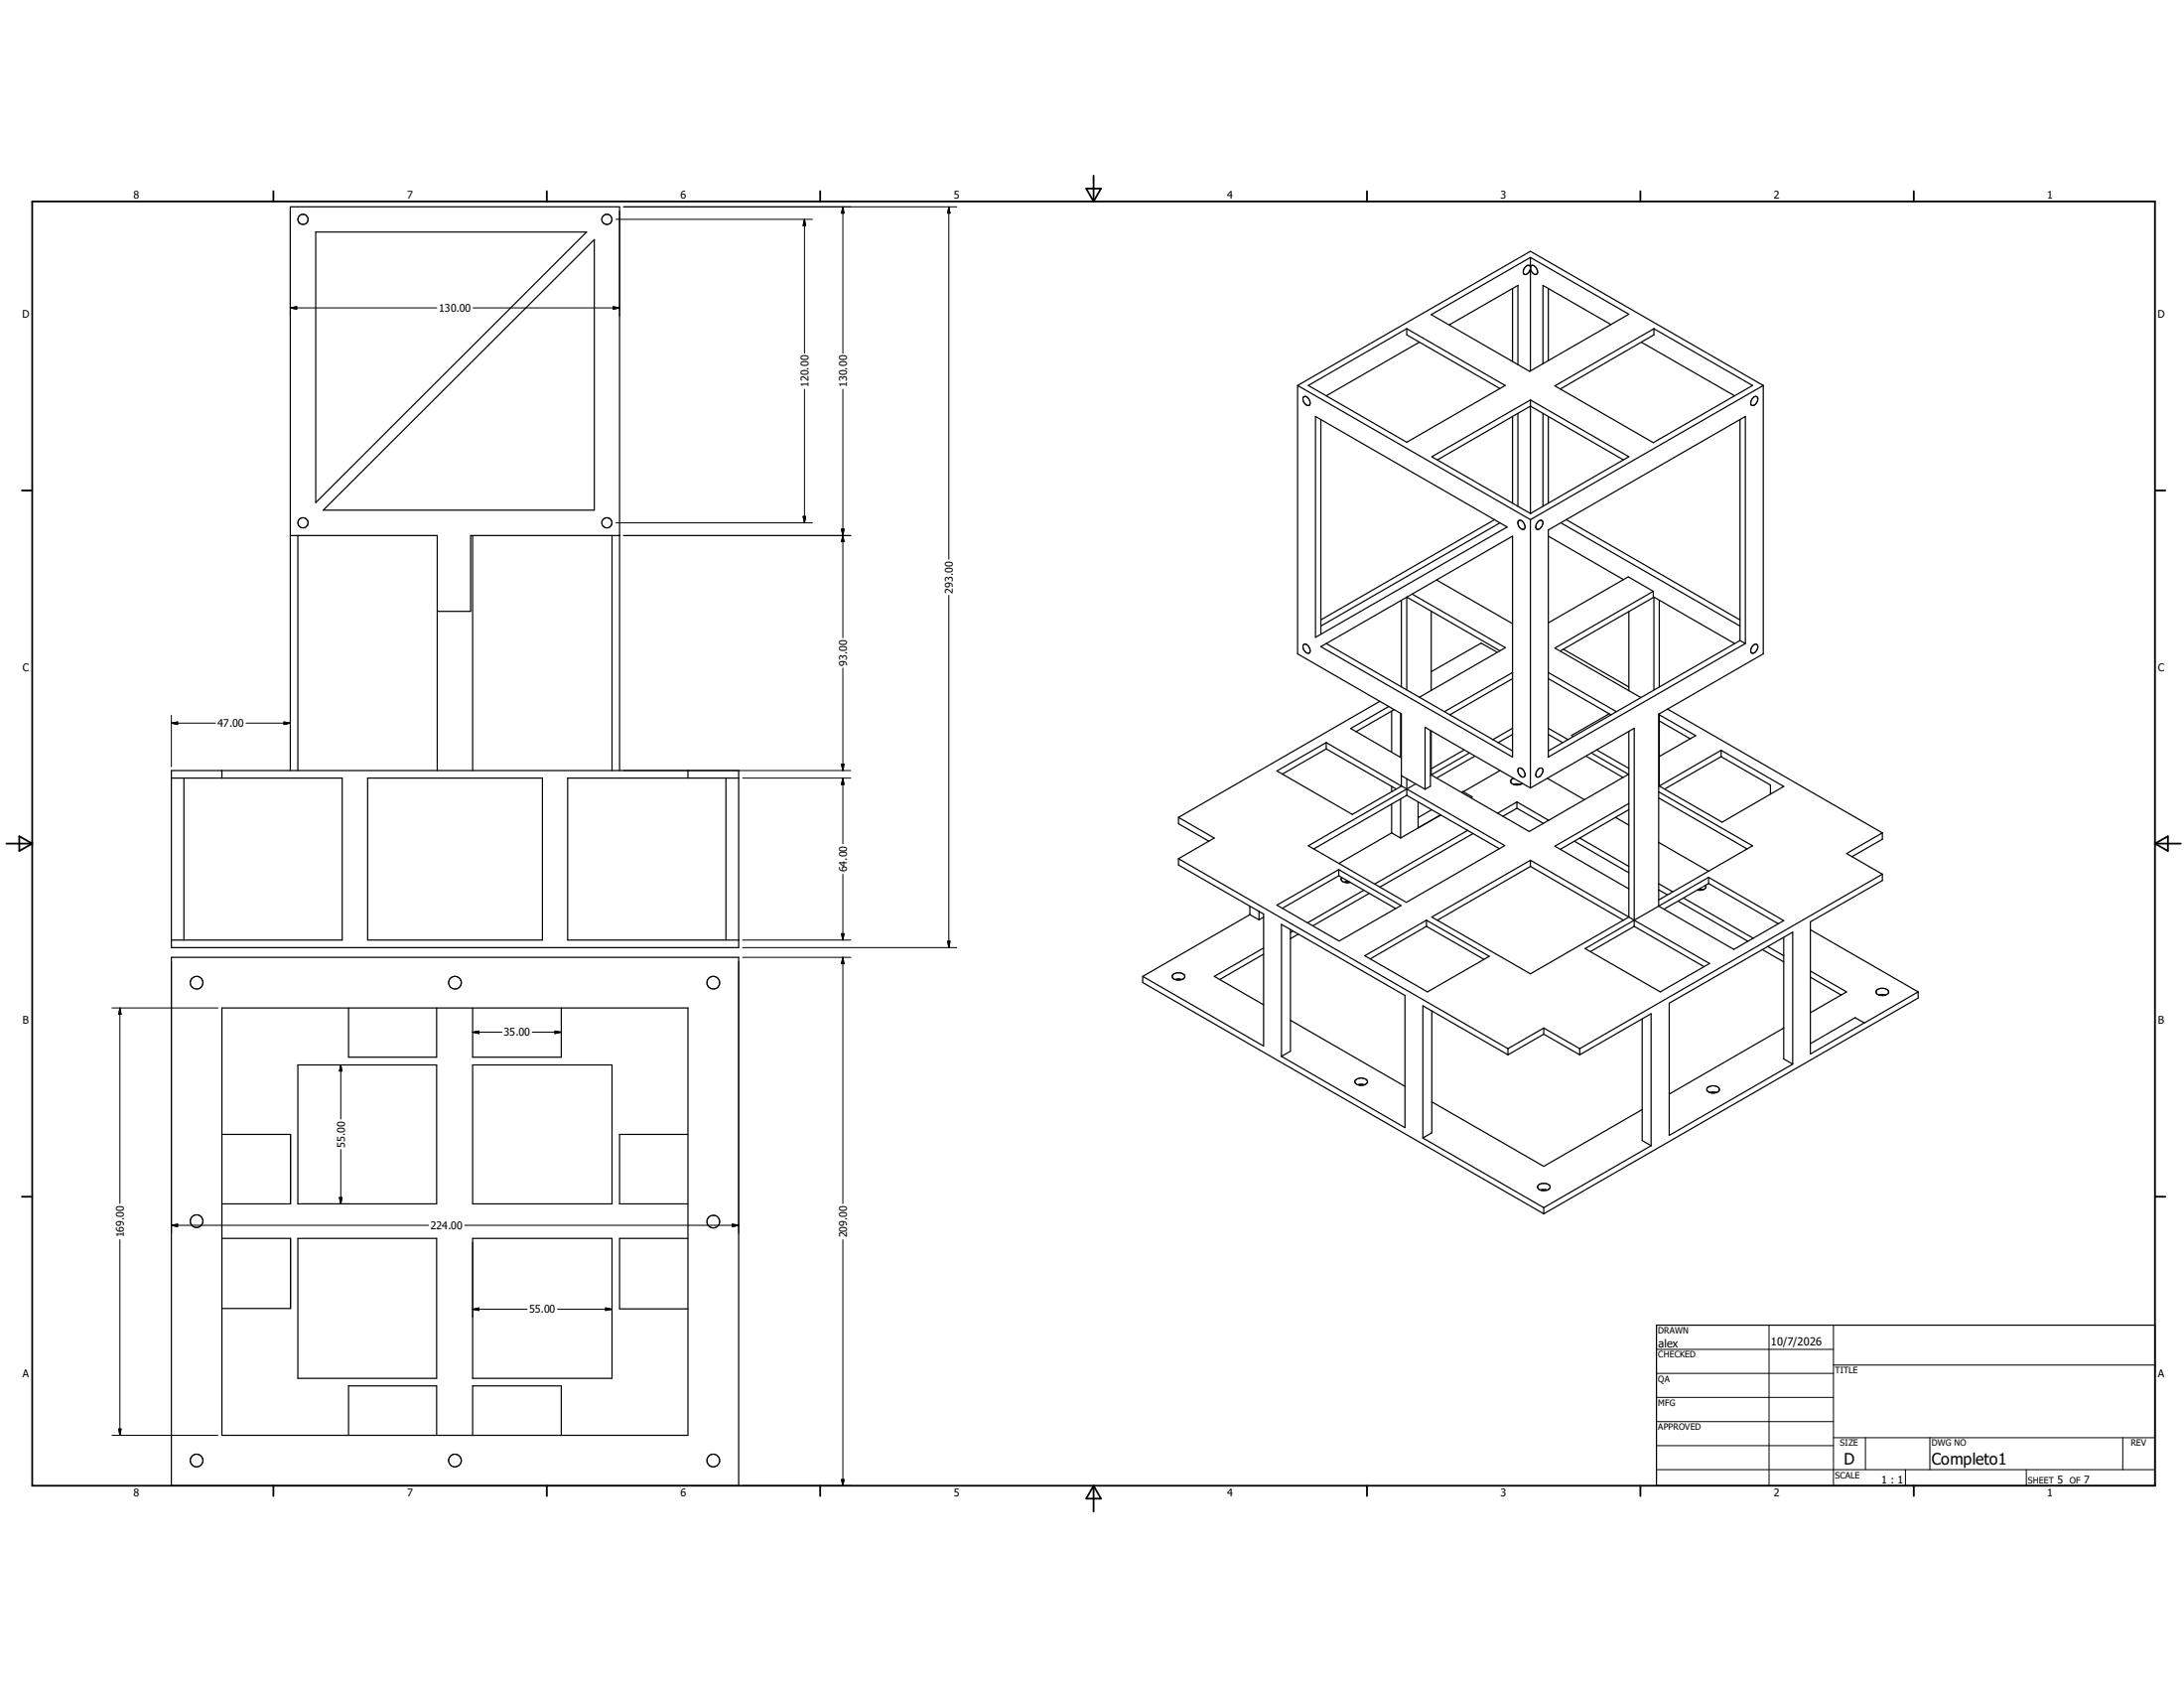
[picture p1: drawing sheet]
<svg xmlns="http://www.w3.org/2000/svg" width="279mm" height="216mm" viewBox="0 0 279 216" stroke-linecap="round" stroke-linejoin="round" font-family="sans-serif">
<g fill="none" stroke="#000" stroke-width=".15">
<path d="M40.4 29.7h34.6l-34.6 34.6zM193.5 36.9v9.3M195.1 34.2a.36 .36 0 0 1 .3-.3 .36 .36 0 0 1 .4 .3v-.1a.4 .4 0 0 1 .4-.1 .4 .4 0 0 1 .3 .3 .55 .55 0 0 1 0 .8 .76 .76 0 0 1-.7-.7v.1a.69 .69 0 0 1-.8 .6 .68 .68 0 0 1 .1-.9zM195.8 32.9v14.6M198.1 36.9v9.2M166 49.3v34.3l13.3 7.7v9.2l-6.3 3.7-9.6-5.6 6.3-3.6M166 49.3l29.8-17.2 29.8 17.2M166 49.3l29.8 17.2M166.7 50.8a.63 .63 0 0 1 .9 .7v.1a.36 .36 0 0 1-.3 .3 .36 .36 0 0 1-.4-.3 .82 .82 0 0 1-.2-.8zM167.4 49.3l12.6-7.3 12.6 7.3-12.6 7.3zM168.3 53.3l24.5 14.1-24.5 14.1zM169 53.7v27.4"/>
<path d="M180 42v.8l11.9 6.9M181.6 43.8l-11.9 6.8M183.1 40.2l12.7-7.3 12.6 7.3-12.7 7.3zM183.9 58.8l11.9-6.9 11.9 6.9M185.4 41.6l8.8-5.1v10.1M193.5 53.3v11.1M194.2 52.9v11.9M195.8 51.2v14.5M195.8 51.2l12.6 7.2-12.6 7.3M195.8 51.2l-12.6 7.2 12.6 7.3M197.4 52.9v11.9M198.1 53.3v11.1"/>
<path d="M198.9 49.4l12.7-7.4 12.6 7.3-12.7 7.3zM206.1 41.5l-8.7-5v10M210 43.8l11.9 6.8M211.6 42v.8l-12 7M222.6 53.7v28.2M224.4 50.8a.35 .35 0 0 1 .4 0 .35 .35 0 0 1 0 .5v.1a.51 .51 0 0 1-.8 .4 .89 .89 0 0 1 .4-1zM225.6 49.3v34.3l-13.4 7.7v24.6l9.6 5.5 6.4-3.6-9.6-5.6M225.6 49.3l-29.8 17.2M37.1 68.5h18.8v30.1M38.1 68.5v30.1M41.4 65.2l34.6-34.6v34.6zM60.5 68.5v30.1"/>
<path d="M78.3 68.5v30.1M79.3 68.5h-19.1v9.7h-4.3M179.3 76.8v11.1M180.7 76l11.9 6.8-11 6.4M183.1 78.2v10.1M183.8 74.2l9.7 5.6M191.2 66.5l-22.2 12.8M191.9 66.9l-22.9 13.2M194.2 66.6a.52 .52 0 0 1 .8 .5 .34 .34 0 0 1 .1 .4 .34 .34 0 0 1-.4 .2l-.1-.1a.84 .84 0 0 1-.4-1zM195.8 66.5v34.3M196.7 66.8l.2-.2a.31 .31 0 0 1 .5 .2 .76 .76 0 0 1-.8 .9 .68 .68 0 0 1 .1-.9zM198.1 68.6l9.6 5.5"/>
<path d="M198.1 67.8l25.2-14.5v29l-25.2 14.5zM199.7 66.9l22.9 13.2M200.4 66.5l22.2 12.8M208.4 78.2v10.1M211.5 75.6l-12.6 7.3 11 6.3M211.5 75.6l-3.2-1.8-10.2 5.9M211.5 75.6v.8l-11.9 6.9M212.3 76.8v11.1M21.9 99.5h21.9v20.7h-21.9M21.9 98.6h72.6v22.6h-72.6zM23.5 99.5v20.7M28.4 98.6v.9"/>
<path d="M37.1 98.6v-72.1h42.2v72.1M47 99.5h22.4v20.7h-22.4zM88 98.6v.9M92.9 99.5v20.7M94.5 99.5h-21.9v20.7h21.9M166.7 82.5a.55 .55 0 0 1 .9 .4v.4a.29 .29 0 0 1-.2 .3 .29 .29 0 0 1-.3-.1 .84 .84 0 0 1-.4-1zM169 82.7l24.5-14.1v28.2zM169.7 95.8l8.9 5.1M169.7 95.8l-5.7 3.2M169.7 95l22.8 13.2-12.6 7.2-12.5-7.2 13.7-7.9M169.7 95v.8M169.7 82.3l23.8 13.7"/>
<path d="M176.5 89.7l-25.7 14.8M177.7 90.4l-4.9 2.8 6.5 3.7M178 91v5.2M178.4 90.8l-4.9 2.8M179.2 91.2v5.7M179.3 99.2l3 1.7M180 99.6v2.1M183 93.4v7.2l-.7 .3M183.1 99.1l-.1 .1M183.1 93.5v5.6M187.3 95.9l-4.2 2.4M188 96.3l-4.9 2.8"/>
<path d="M188.7 96.7l-4.9 2.8M191.5 83.4l-2-1.1-6.4 3.6M191.9 83.2l-11.9-6.8v11.8M191.9 98.6l-4.7 2.7M193.5 93.9l-1.8 1.1M193.5 93.1l-2.5 1.5M193.5 86.8l-8 4.6M193.5 86l-8.7 5M193.6 99.5a.38 .38 0 0 0-.3 .3 .38 .38 0 0 0 .1 .4l.3 .1M194.2 98.3a.53 .53 0 0 1 .8 .5 .37 .37 0 0 1 0 .6 .37 .37 0 0 1-.6-.3 .83 .83 0 0 1-.2-.8zM196.7 98.5a.37 .37 0 0 1 .6-.2 .37 .37 0 0 1 0 .6 .58 .58 0 0 1-.8 .4 .86 .86 0 0 1 .2-.8zM198 99.5l4.7 2.8"/>
<path d="M198.1 93.9l1.8 1.1M198.1 93.1l2.5 1.5M198.1 86.8l8 4.6M198.1 86l8.7 5M200 83l8.4 4.9M202.9 96.7l4.7 2.7M203.6 96.3l4.7 2.7-12.7 7.4-12.5-7.3M204.3 95.9l4.1 2.4M205.9 91.3l-4.8 2.8 .2 .1M208.4 93.5v23.8M212.3 92.2l3.9 2.3M212.3 91.4l4.6 2.7-4.6 2.7"/>
<path d="M212.3 91.3v9.2M213.3 90.7l27.5 15.8M220.2 96.8l6.3 3.6v1.2M220.2 96.8l-7.2 4.1M220.2 96l-7.9 4.5M220.2 96l8 4.6-7.9 4.6-8-4.7M220.2 96v.8M221.9 82.3l-10.3-5.9v11.8M222.6 81.9l-24.5 14.1M222.6 81.9l.7 .4M224.2 82.6a.37 .37 0 0 1 .6-.2 .37 .37 0 0 1 0 .6 .55 .55 0 0 1-.8 .5 .86 .86 0 0 1 .2-.9zM150.8 109.8v.8l10.9 6.3v16.9l-15.5-8.9"/>
<path d="M150.8 104.5v.9l3.9 2.2M150.8 109.8l42.1 24.3M150.8 104.5l4.5 2.7-4.5 2.6M159.9 117l-13.7 7.9M159.9 117l1.2 .6M159.9 115.9v1.1M161.1 116.6v1M161.7 117.3l-.6 .3M163.4 115.8l7.9-4.6 7.9 4.6-7.9 4.6zM163.9 118.2l15.8 9.1v16.9l-15.8-9.1zM165.1 118.9v15.6l-1.2 .6M165.4 119.1l-.3 .2"/>
<path d="M166.1 119.5l-1 .6M171.3 112l7.2 4.2M171.3 112l-7.3 4.2M171.3 111.2v.8M171.6 112.2a.44 .44 0 0 0 .1 .5 .44 .44 0 0 0 .4 .2h.6M172.6 112.8h-.6M174.5 113.9l-7.2 4.1M175.2 114.3l-7.2 4.1M178 106.5l1.2 .7M178 100.6v.7M178 102.8v3.7M178 106.5l-6.7 3.9"/>
<path d="M179.2 102.2v5M180 101.7l-11.9 6.9M180 101.7l11.8 6.9M181.4 102.5v3.4l2.9-1.7M182.5 118.5l7.3 4.2M182.5 118.5l-7.2 4.2M182.5 117.7v.8M183.2 103.6l-1.8 1M184.3 104.2l-5.1 3M187 101.3l.2-.1 1.1 .7-.1 .1M187.8 106.2l-12 6.9M188.5 106.6l-12 6.9"/>
<path d="M193.6 100.3h.4h.5M194.1 102.6l-2.5 1.4M194.1 102.6l4 2.3M194.1 103.4l3.3 1.9M194.1 102.6v.8M194.1 103.4l-1.8 1M194.7 100.2l-.6 .2-.4-.1M195.8 110.8l11.9 6.9M195.8 110.8l-11.9 6.9M195.8 110l-12.6 7.3 12.6 7.3 12.6-7.3M195.8 110l12.6 7.3M195.8 110v.8"/>
<path d="M195.8 100.8l13.3-7.7v25.4M195.8 100.8l-13.5-7.8v7.9M201.4 107.6l7 4M202.1 107.2l6.3 3.6M206.7 104.5l1.7 1M208.4 103.6l-8.8 5M208.4 102.8l-9.5 5.4 9.5 5.5M208.4 117.3l.7 .4M209.1 118.5l8.9 5.1M209.1 118.5l-5.6 3.2M212.2 102.1l11.3 6.5M212.2 101.3l12 6.9-12 6.9"/>
<path d="M212.2 107.7l6.4 3.7M212.2 113l1.8 1.1M212.2 113.8l1.1 .7M212.3 100.5l-.1 .1M214.7 115.3l8.9 5.1M215.4 114.9l8.9 5.1M217.3 113.7l.6 .1M217.9 113.8h-.8M218.2 113.2a.39 .39 0 0 1-.3 .6M218.6 113l8.9 5.2M218.6 113l-5.7 3.3M218.6 112.2l-9.5 5.5"/>
<path d="M218.6 112.2v.8M228.2 119.9v15.5l1.1 .7M231.6 118.9l13.8 8M240.8 106.5v.8l-3.9 2.3M240.8 111.8v.8l-9.2 5.3v16.9l6.9-4M240.8 106.5l-4.6 2.7 4.6 2.6M240.8 111.8l-38.7 22.3M21.9 122.4h72.6v67.6h-72.6zM28.4 128.9h59.6v54.7h-59.6zM38.1 136.2h17.8v17.8h-17.8zM44.6 128.9v6.3h11.3v-6.3M60.5 128.9v6.3h11.3v-6.3"/>
<path d="M60.5 136.2h17.8v17.8h-17.8zM146.2 124.9v.8l51.3 29.5M150.1 124.6l.1-.1a1.18 1.18 0 0 1 1.2 .1 .43 .43 0 0 1 .1 .5 .43 .43 0 0 1-.5 .2h-.1a.65 .65 0 0 1-.9-.5zM150.3 125.3l.4-.1 .5 .1M161.7 121.3l-6.4 3.6 6.4 3.6M161.7 122l-5.7 3.3M165.1 130.5l14.6 8.4M173.4 138.2a1.05 1.05 0 0 1 1.5 .1 .85 .85 0 0 1-1.3 .4l-.3-.3zM173.7 138.7h.4h.5M174.6 122.2l7.9-4.5 8 4.6-7.9 4.6zM183.2 129.3v15.6l-1.2 .6M192.9 134.9l-10.9-6.3v16.9"/>
<path d="M192.9 134.1v.8M197.5 132.3l-4.6 2.6M197.5 132.3l4.6 2.6M197.5 131.5l-4.6 2.6M197.5 131.5l4.6 2.6M197.5 131.5v.8M202.1 134.9l9.1-5.2v16.8M202.1 134.1v.8M202.8 121.3l6.3-3.6 9.6 5.5-6.3 3.7zM210.1 130.3v15.6l1.1 .6M213.5 128.3l15.8-9.1v16.9l-15.8 9.1zM218.4 139.2a1.05 1.05 0 0 1 1.6 .1 .71 .71 0 0 1-1.1 .5 .48 .48 0 0 1-.5-.6z"/>
<path d="M218.7 139.7h.5h.4M225.4 121.5l2.8 1.5M226.1 121l2.1 1.2M228.2 131.5l-14.7 8.4M231.6 124.2l4.6 2.7-4.6 2.6M231.6 125l3.9 2.3M238.5 130.8l-1.2-.6-5.7 3.3M240.2 126.6a1.2 1.2 0 0 1 1.2 0 .38 .38 0 0 1 .2 .4 .38 .38 0 0 1-.4 .3h-.3a.63 .63 0 0 1-.9-.6zM241.1 127.2h-.4l-.3 .1M245.4 126.9l-6.9 3.9M245.4 126.9v.8l-47.9 27.5M28.4 145.1h8.8v8.9h-8.8"/>
<path d="M28.4 158.4h8.8v9h-8.8M38.1 158.4h17.8v17.9h-17.8zM60.5 158.4h17.8v17.9h-17.8zM88 145.1h-8.7v8.9h8.7M88 158.4h-8.7v9h8.7M182 145.5l15.5 9M183.2 140.9l14.3 8.3 12.6-7.3M196.8 151.6a1.22 1.22 0 0 1 1.1-.2 .43 .43 0 0 1 .4 .5 .43 .43 0 0 1-.5 .4h-.5a.47 .47 0 0 1-.5-.2 .47 .47 0 0 1 0-.5zM197.1 152.2h.2h.6M197.5 154.5v.7M211.2 146.5l-13.7 8M211.9 169.5h63.8v20.5h-63.8z"/>
<path d="M44.6 183.6v-6.3h11.3v6.3M60.5 183.6v-6.3h11.3v6.3"/>
<circle cx="38.8" cy="28.1" r=".65"/>
<circle cx="77.6" cy="28.1" r=".65"/>
<circle cx="38.8" cy="66.9" r=".65"/>
<circle cx="77.6" cy="66.9" r=".65"/>
<circle cx="25.2" cy="125.7" r=".81"/>
<circle cx="58.2" cy="125.7" r=".81"/>
<circle cx="91.3" cy="125.7" r=".81"/>
<circle cx="25.2" cy="156.2" r=".81"/>
<circle cx="91.3" cy="156.2" r=".81"/>
<circle cx="25.2" cy="186.8" r=".81"/>
<circle cx="58.2" cy="186.8" r=".81"/>
<circle cx="91.3" cy="186.8" r=".81"/>
</g>
<g fill="none" stroke="#000" stroke-width=".23">
<path d="M4.1 25.8h271.6v164.2h-271.6zM35 24.5v1.3M70 24.5v1.3M104.9 24.5v1.3M139 24.1h1.8l-.9 1.7zM139.9 22.5v3.3M174.9 24.5v1.3M209.9 24.5v1.3M244.8 24.5v1.3M2.8 62.7h1.3M275.7 62.7h1.3M.8 107.9h3.3"/>
<path d="M2.5 107l1.6 .9-1.6 .9zM275.7 107.9h3.3M275.7 107.9l1.6-.9v1.8zM2.8 153.1h1.3M275.7 153.1h1.3M35 190v1.3M70 190v1.3M104.9 190v1.3M139.9 190v3.3M139.9 190l.9 1.7h-1.8zM174.9 190v1.3M209.9 190v1.3"/>
<path d="M244.8 190v1.3"/>
</g>
<g fill="none" stroke="#000" stroke-width=".13">
<path d="M37.1 39.4h18.8M37.1 39.4l.9-.2v.4zM37.1 27v13.4M60.5 39.4h18.8M78.4 39.2l.9 .2-.9 .2zM78.8 28.1h25.1M79.3 27v13.4M79.8 26.5h42.6M102.9 28.1v17.1M102.9 28.1l.2 .8h-.4zM107.8 26.5l.2 .8h-.4zM107.8 26.5v18.7"/>
<path d="M121.4 26.5v45M121.4 26.5l.1 .8h-.3zM102.9 49.8v17.1M107.8 49.8v31.8M78.8 66.9h25.1M79.8 68.5h29M102.7 66.1h.4l-.2 .8zM107.6 67.7h.4l-.2 .8zM107.8 68.5l.2 .8h-.4zM121.4 76.1v45.1M21.9 92.5h5.7M21.9 92.5l.8-.2v.4z"/>
<path d="M21.9 91.5v6.5M31.5 92.5h5.6M36.3 92.3l.8 .2-.8 .2zM79.8 98.6h29M95 99.5h13.8M107.6 97.7h.4l-.2 .9zM107.8 85.5v13.1M107.8 99.5v8.4M107.8 99.5l.2 .8h-.4zM107.6 119.4h.4l-.2 .8zM107.8 111.8v8.4M14.3 128.9h13.6"/>
<path d="M15.3 128.9v25M15.3 128.9l.2 .8h-.3zM21.9 123v34.8M38.6 136.2h6M43.6 136.2v6.9M43.6 136.2l.2 .8h-.4zM60.5 132l.8-.1v.3zM60.5 132h3.7M68.1 132h3.7M71 131.9l.8 .1-.8 .2zM94.5 123v34.8M95 121.2h27.4"/>
<path d="M95 120.2h13.8M95 122.4h13.8M107.8 122.4v31.5M107.8 122.4l.2 .9h-.4zM121.2 120.4h.3l-.1 .8zM15.3 158.5v25.1M21.9 156.7l.8-.1v.3zM21.9 156.7h32.9M38.6 154h6M43.4 153.2h.4l-.2 .8zM43.6 147v7M59.4 156.7h35.1"/>
<path d="M60.5 158.9v9.6M78.3 158.9v9.6M93.7 156.6l.8 .1-.8 .2zM107.8 158.5v31.5M60.5 167.5h6.9M60.5 167.5l.8-.2v.3zM71.3 167.5h7M77.5 167.3l.8 .2-.8 .1zM211.9 172.6h22.7M211.9 175.7h22.7M211.9 178.7h22.7M226.3 169.5v20.5"/>
<path d="M234.6 174.6h41.1M234.6 169.5v20.5M14.3 183.6h13.6M15.2 182.8h.3l-.2 .8zM95 190h13.8M107.6 189.2h.4l-.2 .8zM211.9 181.8h22.7M211.9 184.9h22.7M211.9 188h63.8M234.6 183.9h41.1M238.6 183.9v4.1M243.8 188v2"/>
<path d="M246.9 183.9v4.1M259.2 188v2M271.6 183.9v4.1"/>
</g>
<g fill="#000" stroke="#000" stroke-width=".13">
<path d="M37.1 39.4l.9-.2v.4zM78.4 39.2l.9 .2-.9 .2zM102.9 28.1l.2 .8h-.4zM107.8 26.5l.2 .8h-.4zM121.4 26.5l.1 .8h-.3zM102.7 66.1h.4l-.2 .8zM107.6 67.7h.4l-.2 .8zM107.8 68.5l.2 .8h-.4zM21.9 92.5l.8-.2v.4zM36.3 92.3l.8 .2-.8 .2zM107.6 97.7h.4l-.2 .9zM107.6 119.4h.4l-.2 .8z"/>
<path d="M107.8 99.5l.2 .8h-.4zM15.3 128.9l.2 .8h-.3zM43.6 136.2l.2 .8h-.4zM60.5 132l.8-.1v.3zM71 131.9l.8 .1-.8 .2zM107.8 122.4l.2 .9h-.4zM121.2 120.4h.3l-.1 .8zM21.9 156.7l.8-.1v.3zM43.4 153.2h.4l-.2 .8zM93.7 156.6l.8 .1-.8 .2zM60.5 167.5l.8-.2v.3zM77.5 167.3l.8 .2-.8 .1z"/>
<path d="M15.2 182.8h.3l-.2 .8zM107.6 189.2h.4l-.2 .8z"/>
</g>
<g font-size="2">
<text x="235.9" y="187.3">D</text>
<text x="247.1" y="187.3">Completo1</text>
</g>
<g font-size="1.4">
<text x="212.1" y="172.3">alex</text>
<text x="226.5" y="172.1">10/7/2026</text>
</g>
<g font-size="1.3">
<text x="17.1" y="25.4">8</text>
<text x="52.1" y="25.4">7</text>
<text x="87.1" y="25.4">6</text>
<text x="122" y="25.4">5</text>
<text x="157" y="25.4">4</text>
<text x="192" y="25.4">3</text>
<text x="226.9" y="25.4">2</text>
<text x="261.9" y="25.4">1</text>
<text x="2.8" y="40.6">D</text>
<text x="56.2" y="39.9">130.00</text>
<text x="276.1" y="40.6">D</text>
<text x="103.4" y="49.5" transform="rotate(-90 103.4 49.5)">120.00</text>
<text x="108.3" y="49.5" transform="rotate(-90 108.3 49.5)">130.00</text>
<text x="121.9" y="75.9" transform="rotate(-90 121.9 75.9)">293.00</text>
<text x="2.9" y="85.8">C</text>
<text x="108.3" y="85.2" transform="rotate(-90 108.3 85.2)">93.00</text>
<text x="276.1" y="85.8">C</text>
<text x="27.9" y="93">47.00</text>
<text x="108.3" y="111.5" transform="rotate(-90 108.3 111.5)">64.00</text>
<text x="2.9" y="131">B</text>
<text x="276.1" y="131">B</text>
<text x="64.5" y="132.5">35.00</text>
<text x="44.1" y="146.8" transform="rotate(-90 44.1 146.8)">55.00</text>
<text x="15.8" y="158.3" transform="rotate(-90 15.8 158.3)">169.00</text>
<text x="55.1" y="157.2">224.00</text>
<text x="108.3" y="158.3" transform="rotate(-90 108.3 158.3)">209.00</text>
<text x="67.7" y="167.9">55.00</text>
<text x="2.9" y="176.2">A</text>
<text x="276.1" y="176.2">A</text>
<text x="17.1" y="191.4">8</text>
<text x="52.1" y="191.4">7</text>
<text x="87.1" y="191.4">6</text>
<text x="122" y="191.4">5</text>
<text x="157" y="191.4">4</text>
<text x="192" y="191.4">3</text>
<text x="226.9" y="191.4">2</text>
<text x="240.7" y="189.8">1 : 1</text>
<text x="261.9" y="191.4">1</text>
<text x="263.2" y="189.7">5</text>
<text x="266.6" y="189.7">7</text>
</g>
<g font-size="1.1">
<text x="212.1" y="170.6">DRAWN</text>
<text x="212.1" y="173.7">CHECKED</text>
<text x="212.1" y="176.7">QA</text>
<text x="212.1" y="179.8">MFG</text>
<text x="234.8" y="175.6">TITLE</text>
<text x="212.1" y="182.9">APPROVED</text>
<text x="235.4" y="185">SIZE</text>
<text x="247.1" y="185">DWG NO</text>
<text x="272.6" y="184.9">REV</text>
<text x="234.8" y="189.1">SCALE</text>
<text x="259.5" y="189.7">SHEET</text>
<text x="264.8" y="189.7">OF</text>
</g>
</svg>
